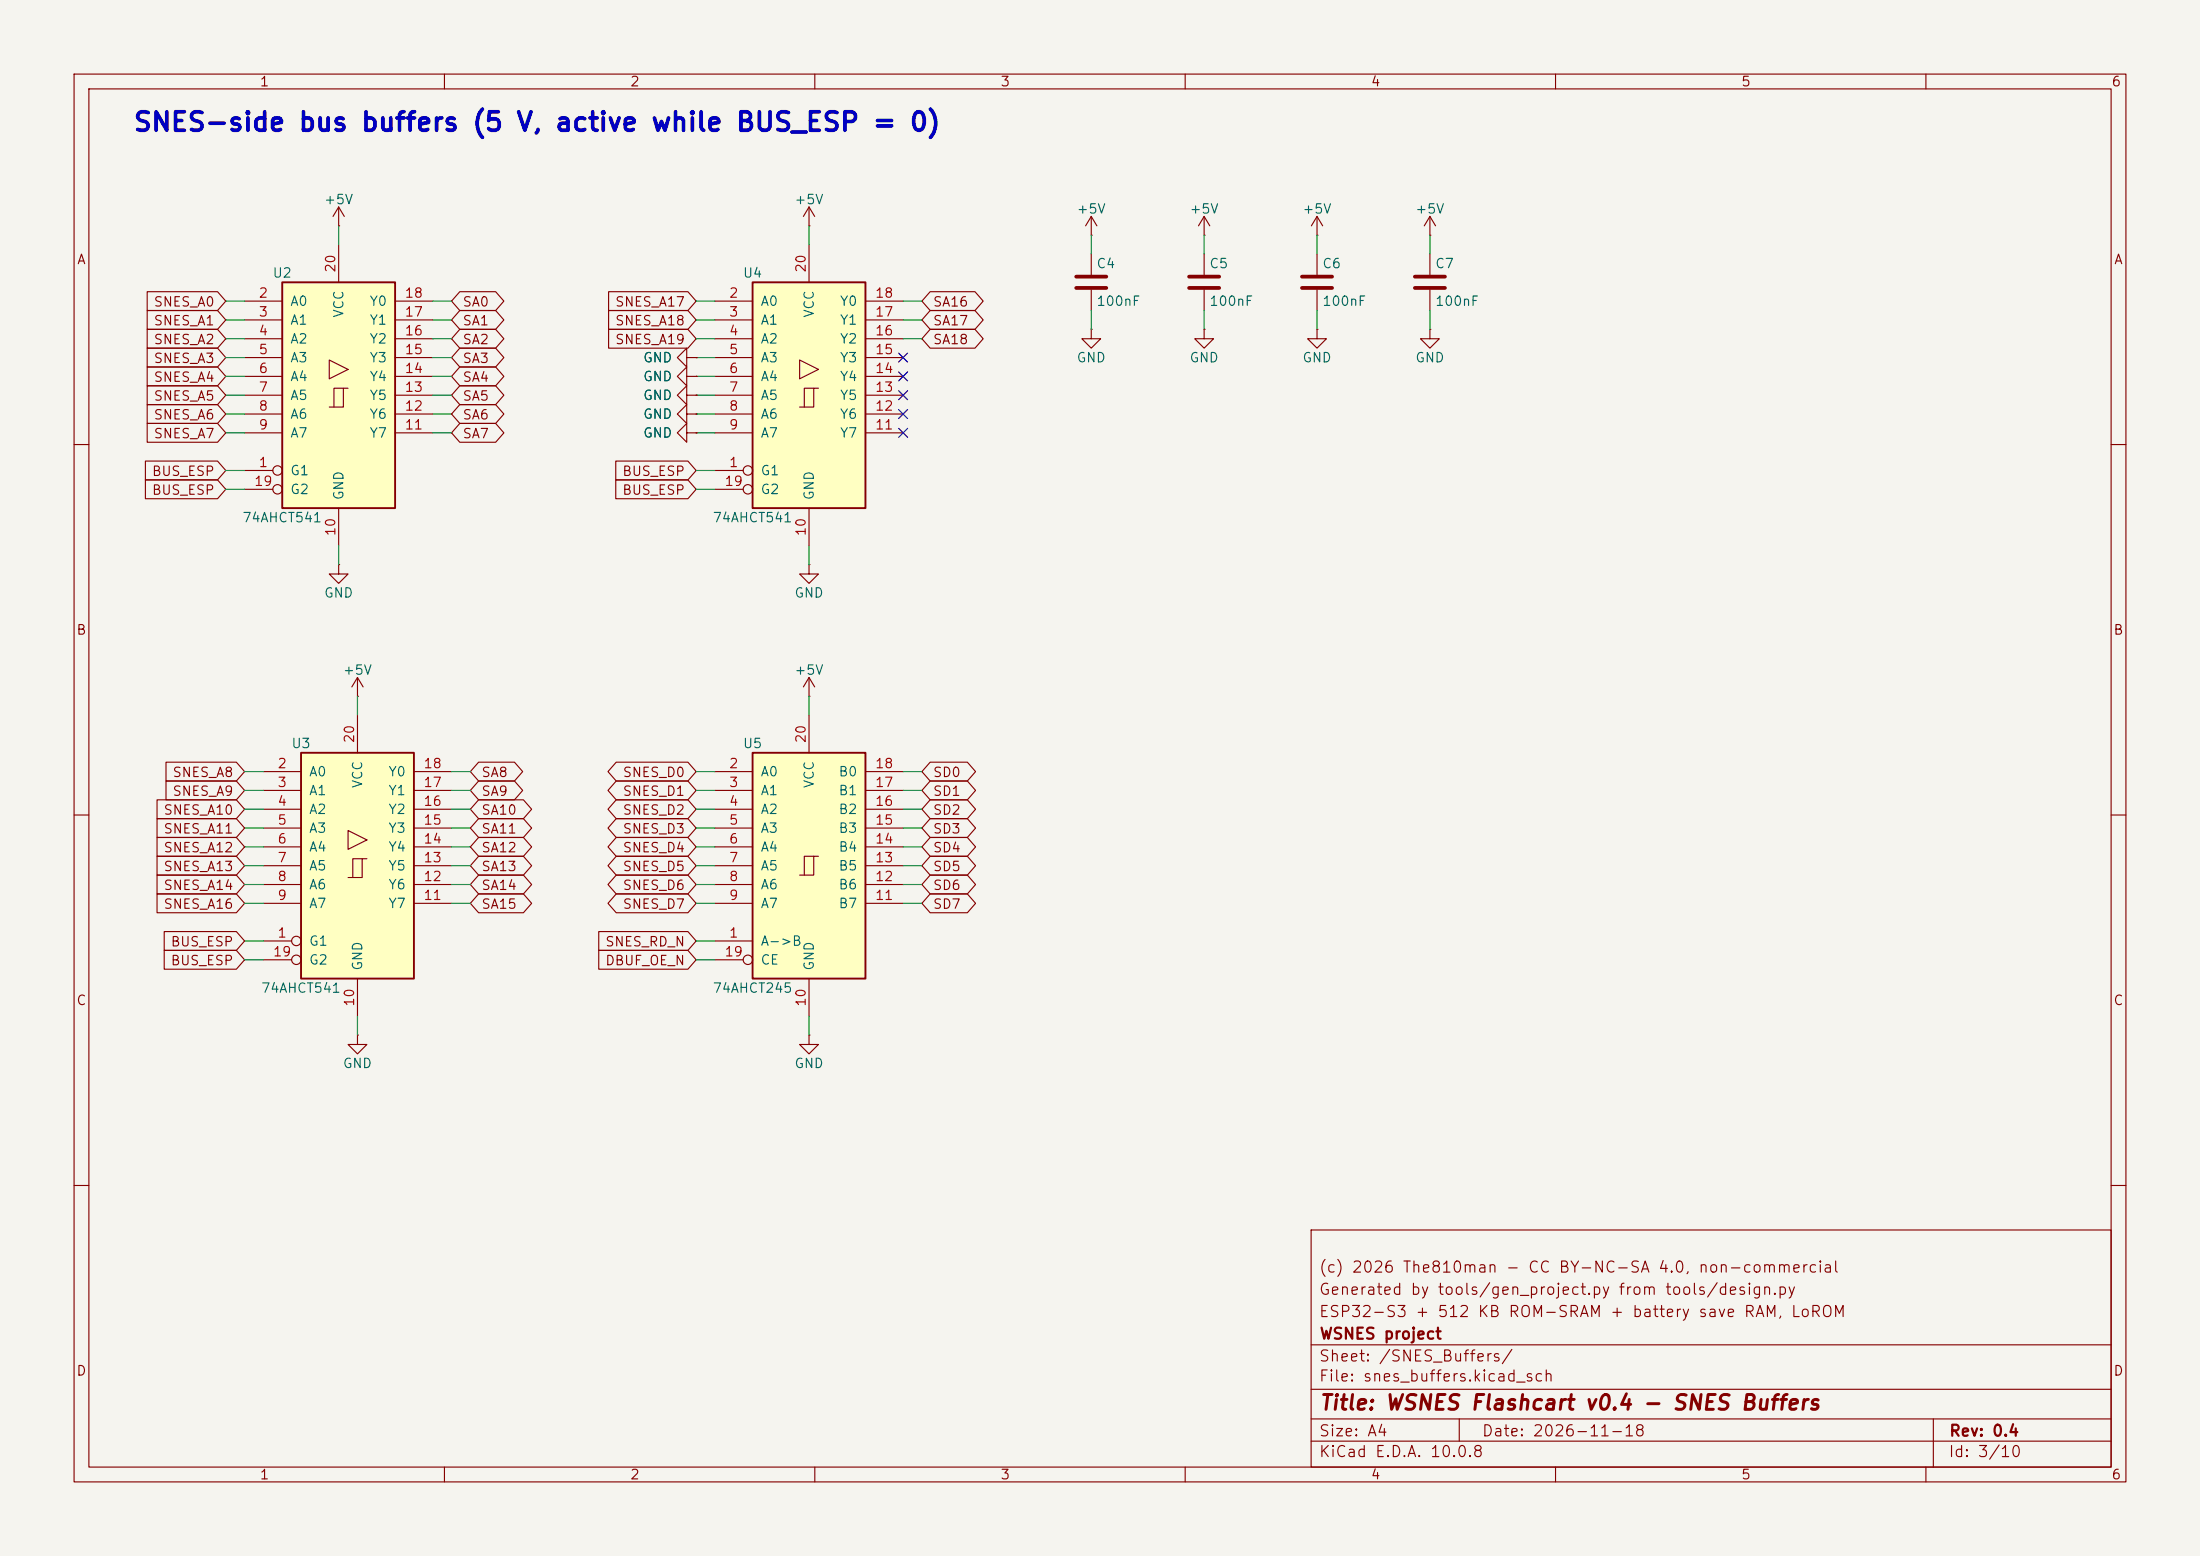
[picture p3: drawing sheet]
<svg xmlns="http://www.w3.org/2000/svg" width="297mm" height="210mm" viewBox="0 0 297 210" stroke-linecap="round" stroke-linejoin="round" font-family="sans-serif">
<path d="M0 0h297v210h-297z" fill="#f5f4ef" stroke="#f5f4ef" stroke-width=".14"/>
<g fill="none" stroke="#840000" stroke-width=".15">
<path d="M10 10h277v190h-277zM12 12h273v186h-273zM60 10v2M110 10v2M160 10v2M210 10v2M260 10v2M193 44.5v1.2h1.3l-1.3 1.3-1.2-1.3h1.2M193 44.5h.1M10 60h2M109.2 76.2v1.3h1.3l-1.3 1.2-1.3-1.2h1.3M109.2 76.2h.1"/>
<path d="M285 60h2M109.2 94h.1M109.2 91.4l-.7 1.3M109.2 91.4l.8 1.3M109.2 91.4v2.6M10 110h2M285 110h2M109.2 139.7v1.3h1.3l-1.3 1.2-1.3-1.2h1.3M109.2 139.7h.1M10 160h2M177 166h108v32h-108zM285 160h2"/>
<path d="M60 198v2M110 198v2M160 198v2M177 194.5h108M177 191.5h108M177 187.5h108M177 181.5h108M197 191.5v3M210 198v2M260 198v2M261 191.5v6.5"/>
</g>
<path d="M38.1 38.1h15.2v30.5h-15.2z" fill="#ffffc2"/>
<g fill="none" stroke="#840000" stroke-width=".15">
<path d="M45.7 33v5.1M147.3 31.8h.1M147.3 29.2v2.6M147.3 34.3v2.8M147.3 39.1v2.8M147.3 29.2l-.7 1.3M147.3 29.2l.8 1.3M162.6 34.3v2.8M162.6 39.1v2.8M193 31.8h.1M193 29.2l-.7 1.3M193 29.2l.8 1.3"/>
<path d="M193 29.2v2.6M193 34.3v2.8M193 39.1v2.8M33 40.6h5.1M33 43.2h5.1M33 45.7h5.1M33 48.3h5.1M33 50.8h5.1M33 53.3h5.1M33 55.9h5.1M33 58.4h5.1M44.4 48.6l2.6 1.3-2.6 1.2z"/>
<path d="M46.4 52.4h-1.3v2.5M47 52.4h-.6v2.5h-2M53.3 40.6h5.1M53.3 43.2h5.1M53.3 45.7h5.1M53.3 48.3h5.1M53.3 50.8h5.1M53.3 53.3h5.1M53.3 55.9h5.1M53.3 58.4h5.1M147.3 44.5v1.2h1.3l-1.3 1.3-1.3-1.3h1.3M147.3 44.5h.1"/>
<path d="M177.8 44.5v1.2h1.3l-1.3 1.3-1.3-1.3h1.3M177.8 44.5h.1M33 63.5h3.8M33 66h3.8M45.7 68.6v5.1"/>
<circle cx="37.5" cy="66" r=".63"/>
<circle cx="37.5" cy="63.5" r=".63"/>
</g>
<path d="M38.1 38.1h15.2v30.5h-15.2z" fill="none" stroke="#840000" stroke-width=".25"/>
<path d="M145.3 37.3h4.1M145.3 38.9h4.1M160.5 37.3h4.1M160.5 38.9h4.1M191 37.3h4.1M191 38.9h4.1" fill="none" stroke="#840000" stroke-width=".51"/>
<path d="M101.6 38.1h15.2v30.5h-15.2z" fill="#ffffc2"/>
<g fill="none" stroke="#840000" stroke-width=".15">
<path d="M45.7 30.5h.1M45.7 27.9l-.7 1.3M45.7 27.9l.8 1.3M45.7 27.9v2.6M109.2 30.5h.1M109.2 27.9v2.6M109.2 33v5.1M109.2 27.9l-.7 1.3M109.2 27.9l.8 1.3M162.6 31.8h.1M162.6 29.2l-.8 1.3M162.6 29.2l.7 1.3"/>
<path d="M162.6 29.2v2.6M177.8 31.8h.1M177.8 29.2l-.8 1.3M177.8 29.2l.8 1.3M177.8 29.2v2.6M177.8 34.3v2.8M177.8 39.1v2.8M92.7 58.4v-1.2l-1.3 1.2 1.3 1.3v-1.3h1.3M92.7 53.3v-1.2l-1.3 1.2 1.3 1.3v-1.3h1.3M92.7 55.9v-1.3l-1.3 1.3 1.3 1.3v-1.3h1.3M92.7 48.3v-1.3l-1.3 1.3 1.3 1.2v-1.2h1.3M92.7 50.8v-1.3l-1.3 1.3 1.3 1.3v-1.3h1.3"/>
<path d="M94 58.4h.1M94 53.3h.1M94 55.9h.1M94 48.3h.1M94 50.8h.1M96.5 40.6h5.1M96.5 43.2h5.1M96.5 45.7h5.1M96.5 48.3h5.1M96.5 50.8h5.1M96.5 53.3h5.1M96.5 55.9h5.1"/>
<path d="M96.5 58.4h5.1M107.9 48.6l2.6 1.3-2.6 1.2zM109.9 52.4h-1.3v2.5M110.5 52.4h-.6v2.5h-2M116.8 40.6h5.1M116.8 43.2h5.1M116.8 45.7h5.1M116.8 48.3h5.1M116.8 50.8h5.1M116.8 53.3h5.1M116.8 55.9h5.1M116.8 58.4h5.1"/>
<path d="M162.6 44.5v1.2h1.2l-1.2 1.3-1.3-1.3h1.3M162.6 44.5h.1M45.7 76.2v1.3h1.3l-1.3 1.2-1.3-1.2h1.3M45.7 76.2h.1M96.5 63.5h3.8M96.5 66h3.8M109.2 68.6v5.1M48.3 94h.1M48.3 91.4l-.8 1.3M48.3 91.4l.7 1.3M48.3 91.4v2.6M48.3 139.7v1.3h1.2l-1.2 1.2-1.3-1.2h1.3"/>
<path d="M48.3 139.7h.1"/>
<circle cx="101" cy="63.5" r=".63"/>
<circle cx="101" cy="66" r=".63"/>
</g>
<path d="M101.6 38.1h15.2v30.5h-15.2z" fill="none" stroke="#840000" stroke-width=".25"/>
<path d="M175.8 37.3h4M175.8 38.9h4" fill="none" stroke="#840000" stroke-width=".51"/>
<path d="M101.6 101.6h15.2v30.5h-15.2z" fill="#ffffc2"/>
<g fill="none" stroke="#840000" stroke-width=".15">
<path d="M109.2 96.5v5.1M96.5 104.1h5.1M96.5 106.7h5.1M96.5 109.2h5.1M96.5 111.8h5.1M96.5 114.3h5.1M96.5 116.8h5.1M96.5 119.4h5.1M109.9 115.6h-1.3v2.5M110.5 115.6h-.6v2.5h-2M116.8 104.1h5.1M116.8 106.7h5.1"/>
<path d="M116.8 109.2h5.1M116.8 111.8h5.1M116.8 114.3h5.1M116.8 116.8h5.1M116.8 119.4h5.1M96.5 127h5.1M96.5 121.9h5.1M96.5 129.5h3.8M109.2 132.1v5.1M116.8 121.9h5.1"/>
<circle cx="101" cy="129.5" r=".63"/>
</g>
<path d="M101.6 101.6h15.2v30.5h-15.2z" fill="none" stroke="#840000" stroke-width=".25"/>
<path d="M40.6 101.6h15.3v30.5h-15.3z" fill="#ffffc2"/>
<g fill="none" stroke="#840000" stroke-width=".15">
<path d="M19.9 39.4h9.5l1.1 1.2-1.1 1.3h-9.5zM62.1 39.4h4.8l1.1 1.2-1.1 1.3h-4.8l-1.1-1.3zM82.2 39.4h10.7l1.1 1.2-1.1 1.3h-10.7zM125.6 39.4h6l1.1 1.2-1.1 1.3h-6l-1.1-1.3zM19.9 41.9h9.5l1.1 1.3-1.1 1.3h-9.5zM19.9 44.4h9.5l1.1 1.3-1.1 1.3h-9.5zM19.9 47h9.5l1.1 1.3-1.1 1.2h-9.5zM19.9 49.5h9.5l1.1 1.3-1.1 1.3h-9.5zM19.9 52.1h9.5l1.1 1.2-1.1 1.3h-9.5zM19.9 54.6h9.5l1.1 1.3-1.1 1.3h-9.5zM19.9 57.1h9.5l1.1 1.3-1.1 1.3h-9.5zM62.1 49.5h4.8l1.1 1.3-1.1 1.3h-4.8l-1.1-1.3z"/>
<path d="M62.1 41.9h4.8l1.1 1.3-1.1 1.3h-4.8l-1.1-1.3zM62.1 44.4h4.8l1.1 1.3-1.1 1.3h-4.8l-1.1-1.3zM62.1 47h4.8l1.1 1.3-1.1 1.2h-4.8l-1.1-1.2zM62.1 52.1h4.8l1.1 1.2-1.1 1.3h-4.8l-1.1-1.3zM62.1 54.6h4.8l1.1 1.3-1.1 1.3h-4.8l-1.1-1.3zM62.1 57.1h4.8l1.1 1.3-1.1 1.3h-4.8l-1.1-1.3zM82.2 41.9h10.7l1.1 1.3-1.1 1.3h-10.7zM82.2 44.4h10.7l1.1 1.3-1.1 1.3h-10.7zM94 50.8h.1M94 48.3h.1M94 55.9h.1M94 53.3h.1"/>
<path d="M94 58.4h.1M125.6 41.9h6l1.1 1.3-1.1 1.3h-6l-1.1-1.3zM125.6 44.4h6l1.1 1.3-1.1 1.3h-6l-1.1-1.3zM19.6 62.2h9.8l1.1 1.3-1.1 1.3h-9.8zM19.6 64.8h9.8l1.1 1.2-1.1 1.3h-9.8zM83.1 62.2h9.8l1.1 1.3-1.1 1.3h-9.8zM83.1 64.8h9.8l1.1 1.2-1.1 1.3h-9.8zM48.3 96.5v5.1M21.2 107.9h10.7l1.1 1.3-1.1 1.3h-10.7zM21.2 110.5h10.7l1.1 1.3-1.1 1.2h-10.7zM21.2 113h10.7l1.1 1.3-1.1 1.3h-10.7zM21.2 115.6h10.7l1.1 1.2-1.1 1.3h-10.7z"/>
<path d="M21.2 118.1h10.7l1.1 1.3-1.1 1.3h-10.7zM22.4 105.4h9.5l1.1 1.3-1.1 1.3h-9.5zM22.4 102.9h9.5l1.1 1.2-1.1 1.3h-9.5zM35.6 104.1h5M35.6 106.7h5M35.6 109.2h5M35.6 111.8h5M35.6 114.3h5M35.6 116.8h5M35.6 119.4h5M47 112.1l2.5 1.3-2.5 1.2zM48.9 115.9h-1.3v2.5"/>
<path d="M49.5 115.9h-.6v2.5h-1.9M55.9 104.1h5.1M55.9 106.7h5.1M55.9 109.2h5.1M55.9 111.8h5.1M55.9 114.3h5.1M55.9 116.8h5.1M55.9 119.4h5.1M64.6 102.9h4.9l1.1 1.2-1.1 1.3h-4.9l-1.1-1.3zM64.6 105.4h4.9l1.1 1.3-1.1 1.3h-4.9l-1.1-1.3zM64.6 107.9h6.1l1.1 1.3-1.1 1.3h-6.1l-1.1-1.3zM64.6 110.5h6.1l1.1 1.3-1.1 1.2h-6.1l-1.1-1.2z"/>
<path d="M64.6 113h6.1l1.1 1.3-1.1 1.3h-6.1l-1.1-1.3zM64.6 115.6h6.1l1.1 1.2-1.1 1.3h-6.1l-1.1-1.3zM64.6 118.1h6.1l1.1 1.3-1.1 1.3h-6.1l-1.1-1.3zM83.2 118.1h9.7l1.1 1.3-1.1 1.3h-9.7l-1.1-1.3zM83.2 102.9h9.7l1.1 1.2-1.1 1.3h-9.7l-1.1-1.3zM83.2 105.4h9.7l1.1 1.3-1.1 1.3h-9.7l-1.1-1.3zM83.2 107.9h9.7l1.1 1.3-1.1 1.3h-9.7l-1.1-1.3zM83.2 110.5h9.7l1.1 1.3-1.1 1.2h-9.7l-1.1-1.2zM83.2 113h9.7l1.1 1.3-1.1 1.3h-9.7l-1.1-1.3zM83.2 115.6h9.7l1.1 1.2-1.1 1.3h-9.7l-1.1-1.3zM125.6 102.9h5l1.1 1.2-1.1 1.3h-5l-1.1-1.3zM125.6 105.4h5l1.1 1.3-1.1 1.3h-5l-1.1-1.3z"/>
<path d="M125.6 107.9h5l1.1 1.3-1.1 1.3h-5l-1.1-1.3zM125.6 110.5h5l1.1 1.3-1.1 1.2h-5l-1.1-1.2zM125.6 113h5l1.1 1.3-1.1 1.3h-5l-1.1-1.3zM125.6 115.6h5l1.1 1.2-1.1 1.3h-5l-1.1-1.3zM125.6 118.1h5l1.1 1.3-1.1 1.3h-5l-1.1-1.3zM21.2 120.6h10.7l1.1 1.3-1.1 1.3h-10.7zM22.2 125.7h9.7l1.1 1.3-1.1 1.3h-9.7zM22.2 128.3h9.7l1.1 1.2-1.1 1.3h-9.7zM35.6 127h3.8M35.6 121.9h5M35.6 129.5h3.8M48.3 132.1v5.1"/>
<path d="M55.9 121.9h5.1M64.6 120.6h6.1l1.1 1.3-1.1 1.3h-6.1l-1.1-1.3zM80.8 128.3h12.1l1.1 1.2-1.1 1.3h-12.1zM80.8 125.7h12.1l1.1 1.3-1.1 1.3h-12.1zM83.2 120.6h9.7l1.1 1.3-1.1 1.3h-9.7l-1.1-1.3zM125.6 120.6h5l1.1 1.3-1.1 1.3h-5l-1.1-1.3z"/>
<circle cx="40" cy="127" r=".63"/>
<circle cx="40" cy="129.5" r=".63"/>
</g>
<path d="M40.6 101.6h15.3v30.5h-15.3z" fill="none" stroke="#840000" stroke-width=".25"/>
<g fill="none" stroke="#009600" stroke-width=".15">
<path d="M45.7 30.5v2.5M109.2 30.5v2.5M147.3 31.8v2.5M162.6 31.8v2.5M177.8 31.8v2.5M193 31.8v2.5M30.5 45.7h2.5M30.5 48.3h2.5M30.5 50.8h2.5M30.5 40.6h2.5M30.5 43.2h2.5M30.5 53.3h2.5"/>
<path d="M30.5 55.9h2.5M30.5 58.4h2.5M58.4 45.7h2.6M58.4 48.3h2.6M58.4 50.8h2.6M58.4 40.6h2.6M58.4 43.2h2.6M58.4 53.3h2.6M58.4 55.9h2.6M58.4 58.4h2.6M94 45.7h2.5M94 48.3h2.5"/>
<path d="M94 50.8h2.5M94 40.6h2.5M94 43.2h2.5M94 53.3h2.5M94 55.9h2.5M94 58.4h2.5M121.9 45.7h2.6M121.9 40.6h2.6M121.9 43.2h2.6M147.3 41.9v2.6M162.6 41.9v2.6M177.8 41.9v2.6"/>
<path d="M193 41.9v2.6M30.5 63.5h2.5M30.5 66h2.5M45.7 73.7v2.5M94 63.5h2.5M94 66h2.5M109.2 73.7v2.5M48.3 94v2.5M109.2 94v2.5M33 104.1h2.6M33 106.7h2.6M33 119.4h2.6"/>
<path d="M33 111.8h2.6M33 114.3h2.6M33 116.8h2.6M33 109.2h2.6M61 104.1h2.5M61 106.7h2.5M61 119.4h2.5M61 111.8h2.5M61 114.3h2.5M61 116.8h2.5M61 109.2h2.5M94 104.1h2.5"/>
<path d="M94 106.7h2.5M94 119.4h2.5M94 111.8h2.5M94 114.3h2.5M94 116.8h2.5M94 109.2h2.5M121.9 104.1h2.6M121.9 106.7h2.6M121.9 119.4h2.6M121.9 111.8h2.6M121.9 114.3h2.6M121.9 116.8h2.6"/>
<path d="M121.9 109.2h2.6M33 121.9h2.6M33 129.5h2.6M33 127h2.6M48.3 137.2v2.5M61 121.9h2.5M94 121.9h2.5M94 129.5h2.5M94 127h2.5M109.2 137.2v2.5M121.9 121.9h2.6"/>
</g>
<path d="M121.3 50.2l1.2 1.2M121.3 47.7l1.2 1.2M121.3 52.7l1.2 1.2M121.3 55.3l1.2 1.2M121.3 57.8l1.2 1.2M122.5 50.2l-1.2 1.2M122.5 47.7l-1.2 1.2M122.5 52.7l-1.2 1.2M122.5 55.3l-1.2 1.2M122.5 57.8l-1.2 1.2" fill="none" stroke="#000084" stroke-width=".15"/>
<text font-size="2.5" fill="#0000c2" x="17.9" y="18.3">SNES-side bus buffers (5 V, active while BUS_ESP = 0)</text>
<text font-size="2" fill="#840000" x="178" y="190.8">Title: WSNES Flashcart v0.4 - SNES Buffers</text>
<g font-size="1.5" fill="#840000">
<text x="178" y="172.1">(c) 2026 The810man - CC BY-NC-SA 4.0, non-commercial</text>
<text x="178" y="178.1">ESP32-S3 + 512 KB ROM-SRAM + battery save RAM, LoROM</text>
<text x="178" y="175.1">Generated by tools/gen_project.py from tools/design.py</text>
<text x="178" y="184.1">Sheet: /SNES_Buffers/</text>
<text x="178" y="181.1">WSNES project</text>
<text x="178" y="186.8">File: snes_buffers.kicad_sch</text>
<text x="178" y="197">KiCad E.D.A. 10.0.8</text>
<text x="178" y="194.2">Size: A4</text>
<text x="200" y="194.2">Date: 2026-11-18</text>
<text x="263" y="197">Id: 3/10</text>
<text x="263" y="194.2">Rev: 0.4</text>
</g>
<g font-size="1.3" fill="#840000">
<text x="35" y="12">1</text>
<text x="85" y="12">2</text>
<text x="135" y="12">3</text>
<text x="185" y="12">4</text>
<text x="235" y="12">5</text>
<text x="285" y="12">6</text>
<text x="10.3" y="36">A</text>
<text x="285.3" y="36">A</text>
<text x="20.7" y="41.7">SNES_A0</text>
<text x="62.4" y="41.7">SA0</text>
<text x="83" y="41.7">SNES_A17</text>
<text x="125.9" y="41.7">SA16</text>
<text x="20.7" y="44.2">SNES_A1</text>
<text x="20.7" y="46.8">SNES_A2</text>
<text x="62.4" y="44.2">SA1</text>
<text x="62.4" y="46.8">SA2</text>
<text x="83" y="44.2">SNES_A18</text>
<text x="83" y="46.8">SNES_A19</text>
<text x="125.9" y="44.2">SA17</text>
<text x="125.9" y="46.8">SA18</text>
<text x="20.7" y="49.3">SNES_A3</text>
<text x="20.7" y="51.9">SNES_A4</text>
<text x="62.4" y="51.9">SA4</text>
<text x="62.4" y="49.3">SA3</text>
<text x="20.7" y="54.4">SNES_A5</text>
<text x="20.7" y="56.9">SNES_A6</text>
<text x="20.7" y="59.5">SNES_A7</text>
<text x="62.4" y="54.4">SA5</text>
<text x="62.4" y="56.9">SA6</text>
<text x="62.4" y="59.5">SA7</text>
<text x="20.4" y="64.6">BUS_ESP</text>
<text x="83.9" y="64.6">BUS_ESP</text>
<text x="20.4" y="67.1">BUS_ESP</text>
<text x="83.9" y="67.1">BUS_ESP</text>
<text x="10.2" y="86">B</text>
<text x="285.2" y="86">B</text>
<text x="23.2" y="107.7">SNES_A9</text>
<text x="23.2" y="105.2">SNES_A8</text>
<text x="64.9" y="105.2">SA8</text>
<text x="64.9" y="107.7">SA9</text>
<text x="84" y="105.2">SNES_D0</text>
<text x="84" y="107.7">SNES_D1</text>
<text x="125.9" y="105.2">SD0</text>
<text x="125.9" y="107.7">SD1</text>
<text x="22" y="110.3">SNES_A10</text>
<text x="22" y="112.8">SNES_A11</text>
<text x="64.9" y="110.3">SA10</text>
<text x="64.9" y="112.8">SA11</text>
<text x="84" y="110.3">SNES_D2</text>
<text x="84" y="112.8">SNES_D3</text>
<text x="125.9" y="110.3">SD2</text>
<text x="125.9" y="112.8">SD3</text>
<text x="22" y="115.4">SNES_A12</text>
<text x="22" y="117.9">SNES_A13</text>
<text x="64.9" y="115.4">SA12</text>
<text x="64.9" y="117.9">SA13</text>
<text x="84" y="115.4">SNES_D4</text>
<text x="84" y="117.9">SNES_D5</text>
<text x="125.9" y="115.4">SD4</text>
<text x="125.9" y="117.9">SD5</text>
<text x="22" y="120.4">SNES_A14</text>
<text x="22" y="123">SNES_A16</text>
<text x="64.9" y="120.4">SA14</text>
<text x="64.9" y="123">SA15</text>
<text x="84" y="120.4">SNES_D6</text>
<text x="84" y="123">SNES_D7</text>
<text x="125.9" y="120.4">SD6</text>
<text x="125.9" y="123">SD7</text>
<text x="23" y="128.1">BUS_ESP</text>
<text x="23" y="130.6">BUS_ESP</text>
<text x="81.6" y="130.6">DBUF_OE_N</text>
<text x="81.6" y="128.1">SNES_RD_N</text>
<text x="10.2" y="136">C</text>
<text x="285.2" y="136">C</text>
<text x="10.2" y="186">D</text>
<text x="285.2" y="186">D</text>
<text x="35" y="200">1</text>
<text x="85" y="200">2</text>
<text x="135" y="200">3</text>
<text x="185" y="200">4</text>
<text x="235" y="200">5</text>
<text x="285" y="200">6</text>
</g>
<g font-size="1.3" fill="#006464">
<text x="43.7" y="27.9">+5V</text>
<text x="107.2" y="27.9">+5V</text>
<text x="145.3" y="29.2">+5V</text>
<text x="160.5" y="29.2">+5V</text>
<text x="175.7" y="29.2">+5V</text>
<text x="191" y="29.2">+5V</text>
<text x="36.7" y="37.8">U2</text>
<text x="39.1" y="41.6">A0</text>
<text x="49.8" y="41.6">Y0</text>
<text x="100.2" y="37.8">U4</text>
<text x="102.6" y="41.6">A0</text>
<text x="113.3" y="41.6">Y0</text>
<text x="147.9" y="36.5">C4</text>
<text x="147.9" y="41.6">100nF</text>
<text x="163.2" y="36.5">C5</text>
<text x="163.2" y="41.6">100nF</text>
<text x="178.4" y="36.5">C6</text>
<text x="178.4" y="41.6">100nF</text>
<text x="193.7" y="36.5">C7</text>
<text x="193.7" y="41.6">100nF</text>
<text x="39.1" y="44.1">A1</text>
<text x="39.1" y="46.7">A2</text>
<text x="46.7" y="43" transform="rotate(-90 46.7 43)">VCC</text>
<text x="49.8" y="46.7">Y2</text>
<text x="49.8" y="44.1">Y1</text>
<text x="102.6" y="44.1">A1</text>
<text x="102.6" y="46.7">A2</text>
<text x="110.2" y="43" transform="rotate(-90 110.2 43)">VCC</text>
<text x="113.3" y="46.7">Y2</text>
<text x="113.3" y="44.1">Y1</text>
<text x="39.1" y="49.2">A3</text>
<text x="39.1" y="51.8">A4</text>
<text x="49.8" y="51.8">Y4</text>
<text x="49.8" y="49.2">Y3</text>
<text x="86.7" y="49.2">GND</text>
<text x="86.7" y="51.8">GND</text>
<text x="102.6" y="49.2">A3</text>
<text x="102.6" y="51.8">A4</text>
<text x="113.3" y="51.8">Y4</text>
<text x="113.3" y="49.2">Y3</text>
<text x="145.3" y="49.2">GND</text>
<text x="160.5" y="49.2">GND</text>
<text x="175.7" y="49.2">GND</text>
<text x="191" y="49.2">GND</text>
<text x="39.1" y="54.3">A5</text>
<text x="39.1" y="56.8">A6</text>
<text x="39.1" y="59.4">A7</text>
<text x="49.8" y="59.4">Y7</text>
<text x="49.8" y="56.8">Y6</text>
<text x="49.8" y="54.3">Y5</text>
<text x="86.7" y="59.4">GND</text>
<text x="86.7" y="54.3">GND</text>
<text x="86.7" y="56.8">GND</text>
<text x="102.6" y="54.3">A5</text>
<text x="102.6" y="56.8">A6</text>
<text x="102.6" y="59.4">A7</text>
<text x="113.3" y="59.4">Y7</text>
<text x="113.3" y="56.8">Y6</text>
<text x="113.3" y="54.3">Y5</text>
<text x="39.1" y="64.5">G1</text>
<text x="102.6" y="64.5">G1</text>
<text x="32.6" y="70.8">74AHCT541</text>
<text x="39.1" y="67">G2</text>
<text x="46.7" y="67.6" transform="rotate(-90 46.7 67.6)">GND</text>
<text x="96.1" y="70.8">74AHCT541</text>
<text x="102.6" y="67">G2</text>
<text x="110.2" y="67.6" transform="rotate(-90 110.2 67.6)">GND</text>
<text x="43.7" y="81">GND</text>
<text x="107.2" y="81">GND</text>
<text x="46.2" y="91.4">+5V</text>
<text x="107.2" y="91.4">+5V</text>
<text x="39.2" y="101.3">U3</text>
<text x="100.2" y="101.3">U5</text>
<text x="41.6" y="105.1">A0</text>
<text x="41.6" y="107.6">A1</text>
<text x="49.2" y="106.5" transform="rotate(-90 49.2 106.5)">VCC</text>
<text x="52.3" y="107.6">Y1</text>
<text x="52.3" y="105.1">Y0</text>
<text x="102.6" y="105.1">A0</text>
<text x="102.6" y="107.6">A1</text>
<text x="110.2" y="106.5" transform="rotate(-90 110.2 106.5)">VCC</text>
<text x="113.1" y="107.6">B1</text>
<text x="113.1" y="105.1">B0</text>
<text x="41.6" y="110.2">A2</text>
<text x="41.6" y="112.7">A3</text>
<text x="52.3" y="112.7">Y3</text>
<text x="52.3" y="110.2">Y2</text>
<text x="102.6" y="110.2">A2</text>
<text x="102.6" y="112.7">A3</text>
<text x="113.1" y="112.7">B3</text>
<text x="113.1" y="110.2">B2</text>
<text x="41.6" y="115.3">A4</text>
<text x="41.6" y="117.8">A5</text>
<text x="52.3" y="117.8">Y5</text>
<text x="52.3" y="115.3">Y4</text>
<text x="102.6" y="115.3">A4</text>
<text x="102.6" y="117.8">A5</text>
<text x="113.1" y="117.8">B5</text>
<text x="113.1" y="115.3">B4</text>
<text x="41.6" y="120.3">A6</text>
<text x="41.6" y="122.9">A7</text>
<text x="52.3" y="122.9">Y7</text>
<text x="52.3" y="120.3">Y6</text>
<text x="102.6" y="120.3">A6</text>
<text x="102.6" y="122.9">A7</text>
<text x="113.1" y="122.9">B7</text>
<text x="113.1" y="120.3">B6</text>
<text x="41.6" y="128">G1</text>
<text x="41.6" y="130.5">G2</text>
<text x="49.2" y="131.1" transform="rotate(-90 49.2 131.1)">GND</text>
<text x="102.6" y="128">A-&gt;B</text>
<text x="102.6" y="130.5">CE</text>
<text x="110.2" y="131.1" transform="rotate(-90 110.2 131.1)">GND</text>
<text x="35.2" y="134.3">74AHCT541</text>
<text x="96.1" y="134.3">74AHCT245</text>
<text x="46.2" y="144.5">GND</text>
<text x="107.2" y="144.5">GND</text>
</g>
<g font-size="1.3" fill="#a90000">
<text x="34.8" y="40.5">2</text>
<text x="45.6" y="36.9" transform="rotate(-90 45.6 36.9)">20</text>
<text x="54.5" y="40.5">18</text>
<text x="98.3" y="40.5">2</text>
<text x="109.1" y="36.9" transform="rotate(-90 109.1 36.9)">20</text>
<text x="118" y="40.5">18</text>
<text x="34.8" y="43">3</text>
<text x="34.8" y="45.6">4</text>
<text x="54.5" y="45.6">16</text>
<text x="54.5" y="43">17</text>
<text x="98.3" y="43">3</text>
<text x="98.3" y="45.6">4</text>
<text x="118" y="45.6">16</text>
<text x="118" y="43">17</text>
<text x="34.8" y="48.1">5</text>
<text x="34.8" y="50.7">6</text>
<text x="34.8" y="53.2">7</text>
<text x="54.5" y="53.2">13</text>
<text x="54.5" y="50.7">14</text>
<text x="54.5" y="48.1">15</text>
<text x="98.3" y="48.1">5</text>
<text x="98.3" y="50.7">6</text>
<text x="98.3" y="53.2">7</text>
<text x="118" y="53.2">13</text>
<text x="118" y="50.7">14</text>
<text x="118" y="48.1">15</text>
<text x="34.8" y="55.7">8</text>
<text x="34.8" y="58.3">9</text>
<text x="54.5" y="58.3">11</text>
<text x="54.5" y="55.7">12</text>
<text x="98.3" y="55.7">8</text>
<text x="98.3" y="58.3">9</text>
<text x="118" y="58.3">11</text>
<text x="118" y="55.7">12</text>
<text x="34.2" y="65.9">19</text>
<text x="34.8" y="63.4">1</text>
<text x="97.7" y="65.9">19</text>
<text x="98.3" y="63.4">1</text>
<text x="45.6" y="72.5" transform="rotate(-90 45.6 72.5)">10</text>
<text x="109.1" y="72.5" transform="rotate(-90 109.1 72.5)">10</text>
<text x="48.1" y="100.4" transform="rotate(-90 48.1 100.4)">20</text>
<text x="109.1" y="100.4" transform="rotate(-90 109.1 100.4)">20</text>
<text x="37.4" y="104">2</text>
<text x="37.4" y="106.5">3</text>
<text x="57.1" y="106.5">17</text>
<text x="57.1" y="104">18</text>
<text x="98.3" y="104">2</text>
<text x="98.3" y="106.5">3</text>
<text x="118" y="106.5">17</text>
<text x="118" y="104">18</text>
<text x="37.4" y="109.1">4</text>
<text x="37.4" y="111.6">5</text>
<text x="57.1" y="111.6">15</text>
<text x="57.1" y="109.1">16</text>
<text x="98.3" y="109.1">4</text>
<text x="98.3" y="111.6">5</text>
<text x="118" y="111.6">15</text>
<text x="118" y="109.1">16</text>
<text x="37.4" y="114.2">6</text>
<text x="37.4" y="116.7">7</text>
<text x="37.4" y="119.2">8</text>
<text x="57.1" y="119.2">12</text>
<text x="57.1" y="116.7">13</text>
<text x="57.1" y="114.2">14</text>
<text x="98.3" y="114.2">6</text>
<text x="98.3" y="116.7">7</text>
<text x="98.3" y="119.2">8</text>
<text x="118" y="119.2">12</text>
<text x="118" y="116.7">13</text>
<text x="118" y="114.2">14</text>
<text x="37.4" y="121.8">9</text>
<text x="57.1" y="121.8">11</text>
<text x="98.3" y="121.8">9</text>
<text x="118" y="121.8">11</text>
<text x="36.8" y="129.4">19</text>
<text x="37.4" y="126.9">1</text>
<text x="97.7" y="129.4">19</text>
<text x="98.3" y="126.9">1</text>
<text x="48.1" y="136" transform="rotate(-90 48.1 136)">10</text>
<text x="109.1" y="136" transform="rotate(-90 109.1 136)">10</text>
</g>
</svg>
